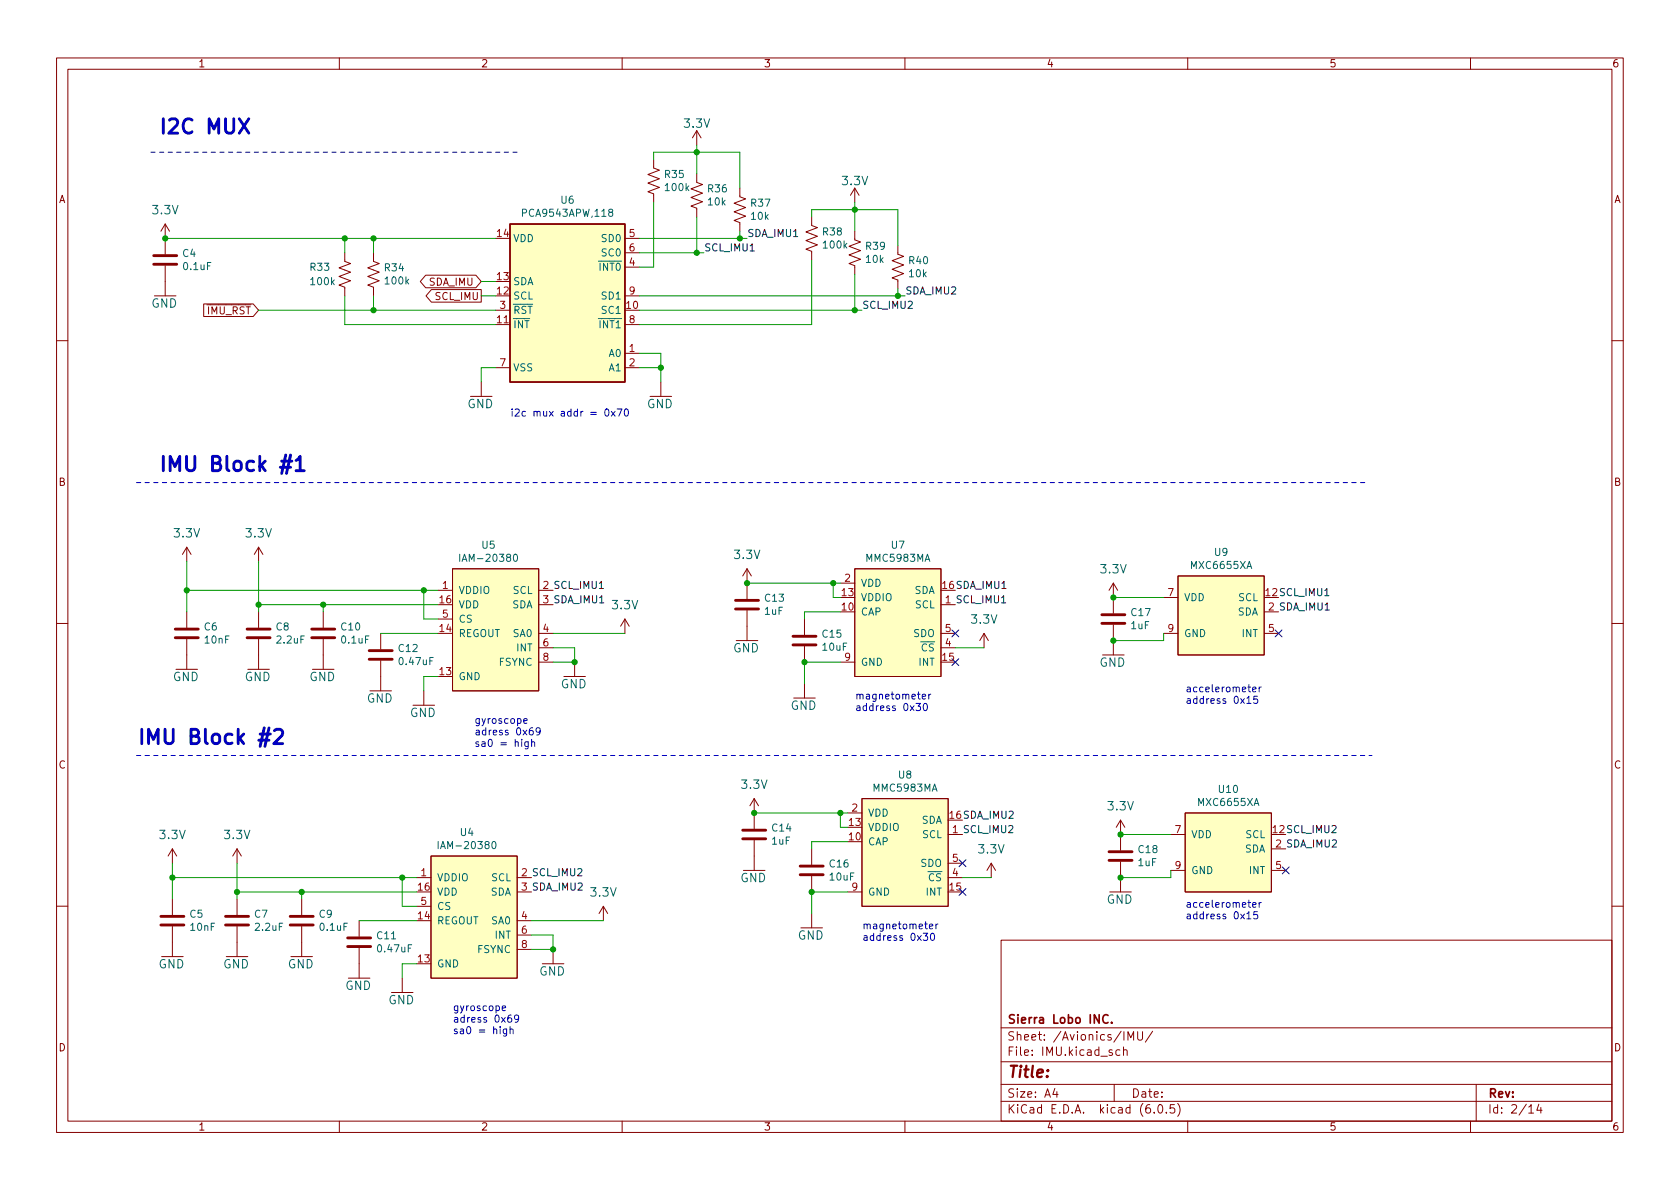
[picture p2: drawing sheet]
<svg xmlns="http://www.w3.org/2000/svg" width="297mm" height="210mm" viewBox="0 0 297 210" stroke-linecap="round" stroke-linejoin="round" font-family="sans-serif">
<g fill="none" stroke="#840000" stroke-width=".18">
<path d="M10 10.2h277v190.1h-277zM12 12.2h273v186.1h-273zM60 10.2v2M110 10.2v2M160 10.2v2M210 10.2v2M260 10.2v2M29.2 39.6v5.4M29.2 39.6l-.8 1.3M29.2 39.6l.8 1.3M115.6 28.2v1.5l1 .4-2 .8 2 .7-2 .8 2 .7-2 .8 1 .4v1.5M123.2 30.7v1.6l1 .3-2 .8 2 .8-2 .7 2 .8-2 .7 1 .4v1.5"/>
<path d="M123.2 23.1v2.5M123.2 23.1l-.8 1.3M123.2 23.1l.8 1.3M130.8 33.3v1.5l1 .4-2 .7 2 .8-2 .8 2 .7-2 .8 1 .4v1.5M143.5 38.3v1.6l1 .4-2 .7 2 .8-2 .7 2 .8-2 .8 1 .3v1.6M151.1 33.3l-.7 1.2M151.1 33.3l.8 1.2M151.1 33.3v2.5M27.3 52.3h3.8M29.2 47v5.3M36 53.7h8.8l.9 1.2-.9 1.1h-8.8zM61 44.7v1.5l1 .4-2.1 .8 2.1 .7-2.1 .8 2.1 .8-2.1 .7 1.1 .4v1.5"/>
<path d="M66 44.7v1.5l1.1 .4-2.1 .8 2.1 .7-2.1 .8 2.1 .8-2.1 .7 1 .4v1.5M75.3 48.7h8.8l1 1.1-1 1.1h-8.8l-1-1.1zM76.3 51.2h8.8v2.2h-8.8l-1-1.1zM87.6 57.4h2.6M87.6 54.9h2.6M110.5 52.3h2.5M110.5 57.4h2.5M110.5 47.2h2.5M110.5 42.2h2.5M110.5 44.7h2.5M151.1 40.9v1.5l1 .4-2 .8 2 .7-2 .8 2 .7-2 .8 1 .4v1.5M158.7 43.4v1.6l1.1 .3-2.1 .8 2.1 .8-2.1 .7 2.1 .8-2.1 .7 1 .4v1.5"/>
<path d="M10 60.2h2M83.2 70.1h3.8M85.1 67.6v2.5M87.6 65h2.6M110.5 62.5h2.5M110.5 65h2.5M114.9 70.1h3.8M116.8 67.6v2.5M285 60.2h2M33 96.8v2.5M33 96.8l-.7 1.2M33 96.8l.8 1.2"/>
<path d="M45.7 96.8v2.5M45.7 96.8l-.7 1.2M45.7 96.8l.8 1.2M10 110.2h2M31.1 118.4h3.8M33 108.2v2.8M33 113v5.4M43.8 118.4h3.8M45.7 108.2v2.8M45.7 113v5.4M55.2 118.4h3.9M57.1 108.2v2.8"/>
<path d="M57.1 113v5.4M67.3 112v2.8M67.3 116.8v5.4M77.5 104.4h2.5M77.5 109.5h2.5M80 100.6h15.2v21.6h-15.2zM95.2 104.4h2.6M95.2 106.9h2.6M95.2 112h2.6M95.2 114.5h2.6M95.2 117.1h2.6M99.7 119.6h3.8"/>
<path d="M101.6 117.1v2.5M110.5 109.5l-.8 1.2M110.5 109.5l.8 1.2M110.5 109.5v2.5M130.2 113.3h3.8M132.1 100.6l-.8 1.2M132.1 100.6l.7 1.2M132.1 100.6v5.3M132.1 107.9v5.4M142.2 109.5v2.8M142.2 114.3v2.8M148.6 117.1h2.5"/>
<path d="M148.6 103.1h2.5M151.1 100.6h15.3v19h-15.3zM166.4 106.9h2.5M166.4 112h2.5M166.4 114.5h2.5M174 112l-.8 1.3M174 112l.8 1.3M174 112v2.5M194.9 115.8h3.9M196.8 103.1v5.4M196.8 110.5v5.3M196.8 103.1l-.7 1.3"/>
<path d="M196.8 103.1l.8 1.3M205.7 112h2.6M205.7 105.7h2.6M208.3 101.8h15.2v14h-15.2zM223.5 112h2.6M223.5 108.2h2.6M285 110.2h2M65.4 122.2h3.8M73 124.7h3.8M74.9 122.2v2.5M140.3 123.4h3.8M142.2 120.9v2.5"/>
<path d="M30.5 150.1l-.8 1.3M30.5 150.1l.7 1.3M30.5 150.1v2.5M30.5 159v2.8M41.9 150.1l-.8 1.3M41.9 150.1l.8 1.3M41.9 150.1v2.5M41.9 159v2.8M53.3 159v2.8M73.7 155.2h2.5M76.2 151.4h15.2v21.6h-15.2zM91.4 155.2h2.6"/>
<path d="M91.4 157.7h2.6M131.4 153.9h3.9M133.3 141.2l-.7 1.3M133.3 141.2l.8 1.3M133.3 141.2v5.4M133.3 148.6v5.3M143.5 150.1v2.8M143.5 154.9v2.8M149.9 157.7h2.5M149.9 143.8h2.5M152.4 141.2h15.2v19.1h-15.2zM167.6 155.2h2.6"/>
<path d="M167.6 147.6h2.6M167.6 152.6h2.6M175.3 152.6l-.8 1.3M175.3 152.6l.7 1.3M175.3 152.6v2.6M196.2 157.7h3.8M198.1 145v5.4M198.1 152.4v5.3M198.1 145l-.7 1.3M198.1 145l.8 1.3M207 147.6h2.5M207 153.9h2.5"/>
<path d="M209.5 143.8h15.3v13.9h-15.3zM224.8 150.1h2.5M224.8 153.9h2.5M10 160.2h2M28.6 169.2h3.8M30.5 163.8v5.4M40 169.2h3.8M41.9 163.8v5.4M51.4 169.2h3.8M53.3 163.8v5.4M61.6 173h3.8M63.5 162.8v2.8"/>
<path d="M63.5 167.6v5.4M69.2 175.5h3.8M71.1 173v2.5M73.7 160.3h2.5M91.4 162.8h2.6M91.4 165.3h2.6M91.4 167.9h2.6M95.9 170.4h3.8M97.8 167.9v2.5M106.7 160.3l-.8 1.2M106.7 160.3l.7 1.2M106.7 160.3v2.5"/>
<path d="M141.6 164.1h3.8M143.5 161.5v2.6M177 166.3h108v32h-108zM285 160.2h2M60 198.3v2M110 198.3v2M160 198.3v2M177 194.8h108M177 191.8h108M177 187.8h108M177 181.8h108M186.5 192.5l-.4 1h1"/>
<path d="M186.9 193v1M197 191.8v3M198 185.7l-.4-.1-.3 .3v.4l.1 .3h.6M198.6 185.8l.3-.2 .3 .1 .1 .9M198.6 185.1v1.5M199.4 183.9v-1.5l.5 1.1 .5-1.1v1.5M201.1 182.4v1.2l.3 .3h.5l.1-.3v-1.2M203.8 182.4l-1.3 1.9M204.1 196.7v.1M204.9 195.4l.2-.1a.81 .81 0 0 1 .6 .7 .81 .81 0 0 1-.3 .8h-.2a.81 .81 0 0 1-.6-.6 .81 .81 0 0 1 .3-.8zM206.2 196.7v.1M207.6 195.3h-.7v.7l.2-.1 .5 .1 .1 .2-.1 .5-.2 .1-.5-.1"/>
<path d="M208.2 195.1a1.72 1.72 0 0 1 0 2.3M210 198.3v2M260 198.3v2M261 191.8v6.5M270.3 195.8l.4-.5v1.5M270.3 196.8h.9M272.1 195.3l-.4 1h.9M272.4 195.8v1"/>
</g>
<path d="M195.9 179.6a.6 .6 0 0 0-.7 0 .6 .6 0 0 0-.2 .7 .56 .56 0 0 0 .3 .6 .56 .56 0 0 0 .6-.1M196.6 180.8v.1" fill="none" stroke="#840000" stroke-width=".3"/>
<g fill="none" stroke="#840000" stroke-width=".51">
<path d="M27.2 46.7h4M27.2 45.2h4M31 112.8h4.1M31 111.2h4.1M43.7 112.8h4.1M43.7 111.2h4.1M55.1 112.8h4.1M55.1 111.2h4.1M65.3 116.6h4M65.3 115.1h4M130 107.7h4.1M130 106.2h4.1"/>
<path d="M140.2 114h4.1M140.2 112.5h4.1M194.8 110.2h4.1M194.8 108.7h4.1M131.3 148.3h4.1M131.3 146.8h4.1M141.5 154.7h4M141.5 153.2h4M196.1 152.1h4.1M196.1 150.6h4.1M28.4 163.6h4.1M28.4 162h4.1"/>
<path d="M39.9 163.6h4M39.9 162h4M51.3 163.6h4.1M51.3 162h4.1M61.5 167.4h4M61.5 165.9h4"/>
</g>
<g fill="#ffffc2" stroke="#ffffc2" stroke-width=".18">
<path d="M76.2 151.4h15.2v21.6h-15.2z"/>
<path d="M152.4 141.2h15.2v19.1h-15.2z"/>
<path d="M80 100.6h15.2v21.6h-15.2z"/>
<path d="M209.5 143.8h15.3v13.9h-15.3z"/>
<path d="M208.3 101.8h15.2v14h-15.2z"/>
<path d="M151.1 100.6h15.3v19h-15.3z"/>
<path d="M90.2 39.6h20.3v28h-20.3z"/>
</g>
<path d="M107.9 37.5l-.3-.2 .1-.2 .2-.1 .3 .1 .1 .1v.2l-.6 .2-.1 .2 .1 .3 .2 .2h.2l.2-.3v-.3l-.2-.2M81.3 98v1.3M90.9 98.1l.2-.1a.68 .68 0 0 1 .4 .6 .68 .68 0 0 1-.4 .7l-.2-.1-.1-.4zM77.5 148.8v1.3M87.1 148.9l.2-.1a.68 .68 0 0 1 .4 .6 .68 .68 0 0 1-.4 .7l-.2-.1-.1-.4z" fill="none" stroke="#006464" stroke-width=".18"/>
<path d="M90.2 39.6h20.3v28h-20.3z" fill="none" stroke="#840000" stroke-width=".25"/>
<path d="M42.3 21l1.7 2.5M44 21l-1.7 2.5M49.6 82.6h1.8M49.8 81.5h1.8M51.4 80.5l-.8 3.2M52.3 81.4l.8-.7v2.5M52.3 83.2h1.5M45.7 130.9h1.9M46 129.8h1.8M47.6 128.7l-.8 3.3M48.5 129.2l.4-.2h.6a.69 .69 0 0 1 .4 1l-1.5 1.5h1.6" fill="none" stroke="#0000c2" stroke-width=".51"/>
<g fill="none" stroke="#0000c2" stroke-width=".18">
<path d="M107.1 72.4l.1-.1a.68 .68 0 0 1 .5 .7 .68 .68 0 0 1-.5 .6l-.1-.1-.2-.4zM108.1 72.7l.7 .9M108.8 72.7l-.7 .9M109.1 72.3h.9l-.6 1.3M110.5 72.4l.2-.1a.68 .68 0 0 1 .4 .7 .68 .68 0 0 1-.4 .6l-.2-.1-.1-.4zM92.6 127.5l.6-.1-.1-.3h-.3l-.2 .2 .1 .6h.4M93.4 131.2v1l-.3 .2h-.3M93.4 131.2h-.4l-.2 .2 .1 .5h.5M94 131.3l.2-.1h.3v.8M94 130.7v1.3M94.2 128.7l-.4 .1a.86 .86 0 0 0 0 1.2l.4-.2 .1-.4-.2-.2h-.3l-.2 .2M95.5 129.2l-.2 .3h-.3l-.2-.3 .1-.4 .4-.1 .1 .1a.84 .84 0 0 1-.3 1.2h-.2"/>
<path d="M162 124.4h.8l-.5 .5 .4 .1v.5l-.2 .2-.5-.2M163.1 123.2l.6-.1-.1-.3h-.4l-.1 .1v.7h.5M163.4 124.5l.1-.1a.68 .68 0 0 1 .5 .6 .68 .68 0 0 1-.5 .7l-.1-.2-.2-.3zM164.2 122.8v.8M164.6 122.8l-.4 .2M220.5 123.5l.3-.4v1.3M220.5 124.4h.7M221.5 121.9l.6-.1-.1-.2-.3-.1-.2 .2v.6h.5M222.3 123.1h-.6v.6l.1-.1 .5 .1 .1 .1-.1 .5-.2 .1-.4-.1M222.6 121.5v.8M223 121.5l-.4 .2M222.6 159.6v.8"/>
<path d="M223 159.6l-.4 .2M88.8 178.3l.6-.1-.1-.3h-.3l-.2 .2 .1 .6h.4M90.4 179.5l-.4 .1a.86 .86 0 0 0 0 1.2l.4-.2 .1-.4-.3-.2h-.2l-.2 .2M163.2 165h.8l-.4 .5 .4 .1v.6l-.2 .1-.6-.1M164.3 163.8l.6-.1v-.2l-.4-.1-.2 .2 .1 .6h.5M164.6 165.1l.2-.1a.68 .68 0 0 1 .5 .7 .68 .68 0 0 1-.5 .6l-.2-.1-.1-.4zM165.5 163.4v.9M165.8 163.4l-.3 .2M220.5 161.6l.3-.4v1.3M220.5 162.5h.7M221.5 160l.6-.1-.1-.2-.3-.1-.2 .2v.6h.5M222.3 161.2h-.6v.6l.1-.1 .5 .1 .1 .1-.1 .5-.2 .1-.4-.1"/>
<path d="M89.6 182v1l-.3 .2h-.3M89.6 182h-.4l-.2 .2 .1 .5h.5M90.2 182.1l.2-.1h.3v.8M90.2 181.5v1.3M91.7 180l-.2 .3h-.3l-.2-.3 .1-.4 .4-.1 .1 .1a.84 .84 0 0 1-.3 1.2h-.2"/>
</g>
<path d="M26.7 26.9h64.7M24.1 85.3h217.2M24.1 133.6h218.5" fill="none" stroke="#0000c2" stroke-width=".18" stroke-dasharray=".8 .8"/>
<g fill="none" stroke="#009600" stroke-width=".18">
<path d="M115.6 35.8v11.4h-2.6M115.6 28.2v-1.3h15.2v6.4M123.2 25.6v5.1M123.2 38.3v6.4M143.5 38.3v-1.2h15.2v6.3M151.1 35.8v5.1M29.2 42.2h58.4M45.7 54.9h41.9M61 42.2v2.5M61 52.3v5.1h26.6M66 42.2v2.5M66 52.3v2.6"/>
<path d="M85.1 49.8h2.5M85.1 52.3h2.5M113 42.2h19.1M113 54.9h39.4M113 44.7h11.5M113 52.3h47M130.8 40.9v1.3M143.5 46v11.4h-30.5M151.1 48.5v6.4M158.7 51v1.3M87.6 65h-2.5v2.6M113 62.5h3.8v5.1"/>
<path d="M113 65h3.8M33 99.3v8.9M45.7 99.3v8.9M33 104.4h44.5M45.7 106.9h31.8M57.1 106.9v1.3M67.3 112h10.2M74.9 104.4v5.1h2.6M77.5 119.6h-2.6v2.6M97.8 112h12.7M97.8 114.5h3.8v2.6h-3.8M132.1 103.1h16.5"/>
<path d="M147.3 103.1v2.6h1.3M148.6 108.2h-6.4v1.3M148.6 117.1h-6.4v3.8M168.9 114.5h5.1M196.8 105.7h8.9M205.7 112v1.3h-8.9M30.5 155.2h43.2M30.5 152.6v6.4M41.9 157.7h31.8M41.9 152.6v6.4M53.3 157.7v1.3M71.1 155.2v5.1h2.6"/>
<path d="M133.3 143.8h16.6M148.6 143.8v2.5h1.3M149.9 148.8h-6.4v1.3M149.9 157.7h-6.4v3.8M170.2 155.2h5.1M198.1 147.6h8.9M207 153.9v1.3h-8.9M63.5 162.8h10.2M73.7 170.4h-2.6v2.6M94 165.3h3.8v2.6h-3.8M94 162.8h12.7"/>
</g>
<path d="M168.3 111.4l1.2 1.2M168.3 116.5l1.2 1.2M169.5 111.4l-1.2 1.2M169.5 116.5l-1.2 1.2M225.5 111.4l1.2 1.2M226.7 111.4l-1.2 1.2M169.6 152l1.2 1.3M169.6 157.1l1.2 1.2M170.8 152l-1.2 1.3M170.8 157.1l-1.2 1.2M226.7 153.3l1.2 1.2M227.9 153.3l-1.2 1.2" fill="none" stroke="#000084" stroke-width=".18"/>
<g fill="#009600" stroke="#009600" stroke-width=".18">
<circle cx="151.1" cy="54.9" r=".46"/>
<circle cx="116.8" cy="65" r=".46"/>
<circle cx="130.8" cy="42.2" r=".46"/>
<circle cx="151.1" cy="37.1" r=".46"/>
<circle cx="123.2" cy="26.9" r=".46"/>
<circle cx="158.7" cy="52.3" r=".46"/>
<circle cx="196.8" cy="113.3" r=".46"/>
<circle cx="196.8" cy="105.7" r=".46"/>
<circle cx="198.1" cy="155.2" r=".46"/>
<circle cx="198.1" cy="147.6" r=".46"/>
<circle cx="33" cy="104.4" r=".46"/>
<circle cx="45.7" cy="106.9" r=".46"/>
<circle cx="101.6" cy="117.1" r=".46"/>
<circle cx="74.9" cy="104.4" r=".46"/>
<circle cx="57.1" cy="106.9" r=".46"/>
<circle cx="66" cy="54.9" r=".46"/>
<circle cx="29.2" cy="42.2" r=".46"/>
<circle cx="97.8" cy="167.9" r=".46"/>
<circle cx="133.3" cy="143.8" r=".46"/>
<circle cx="143.5" cy="157.7" r=".46"/>
<circle cx="123.2" cy="44.7" r=".46"/>
<circle cx="66" cy="42.2" r=".46"/>
<circle cx="61" cy="42.2" r=".46"/>
<circle cx="41.9" cy="157.7" r=".46"/>
<circle cx="71.1" cy="155.2" r=".46"/>
<circle cx="53.3" cy="157.7" r=".46"/>
<circle cx="30.5" cy="155.2" r=".46"/>
<circle cx="132.1" cy="103.1" r=".46"/>
<circle cx="147.3" cy="103.1" r=".46"/>
<circle cx="142.2" cy="117.1" r=".46"/>
<circle cx="148.6" cy="143.8" r=".46"/>
</g>
<g font-size="3.5" fill="#0000c2">
<text x="27.9" y="23.7">I2C MUX</text>
<text x="27.9" y="83.4">IMU Block #1</text>
<text x="24.1" y="131.6">IMU Block #2</text>
</g>
<text font-size="2.8" fill="#840000" x="178" y="190.6">Title:</text>
<g font-size="2.1" fill="#006464">
<text x="121" y="22.6">3.3V</text>
<text x="149" y="32.7">3.3V</text>
<text x="27" y="37.9">3.3V</text>
<text x="26.7" y="54.4">GND</text>
<text x="82.6" y="72.2">GND</text>
<text x="114.4" y="72.2">GND</text>
<text x="30.9" y="95">3.3V</text>
<text x="43.6" y="95">3.3V</text>
<text x="129.9" y="98.9">3.3V</text>
<text x="194.7" y="101.4">3.3V</text>
<text x="108.3" y="107.7">3.3V</text>
<text x="171.8" y="110.3">3.3V</text>
<text x="129.6" y="115.4">GND</text>
<text x="194.4" y="117.9">GND</text>
<text x="30.5" y="120.4">GND</text>
<text x="43.2" y="120.4">GND</text>
<text x="54.7" y="120.4">GND</text>
<text x="64.8" y="124.3">GND</text>
<text x="99.1" y="121.7">GND</text>
<text x="139.8" y="125.5">GND</text>
<text x="72.4" y="126.8">GND</text>
<text x="131.2" y="139.5">3.3V</text>
<text x="196" y="143.3">3.3V</text>
<text x="28.3" y="148.4">3.3V</text>
<text x="39.7" y="148.4">3.3V</text>
<text x="173.1" y="150.9">3.3V</text>
<text x="104.5" y="158.5">3.3V</text>
<text x="130.9" y="156">GND</text>
<text x="195.6" y="159.8">GND</text>
<text x="141" y="166.2">GND</text>
<text x="28" y="171.2">GND</text>
<text x="39.4" y="171.2">GND</text>
<text x="50.9" y="171.2">GND</text>
<text x="95.3" y="172.5">GND</text>
<text x="61" y="175.1">GND</text>
<text x="68.6" y="177.6">GND</text>
</g>
<g font-size="2.1" fill="#840000">
<text x="178" y="184">Sheet: /Avionics/IMU/</text>
<text x="178" y="181">Sierra Lobo INC.</text>
<text x="178" y="186.7">File: IMU.kicad_sch</text>
<text x="178" y="196.9">KiCad E.D.A. kicad (6.0.5)</text>
<text x="178" y="194.1">Size: A4</text>
<text x="200" y="194.1">Date:</text>
<text x="263" y="194.1">Rev:</text>
<text x="263" y="196.9">Id: 2/14</text>
</g>
<g font-size="1.8" fill="#840000">
<text x="35" y="11.9">1</text>
<text x="85" y="11.9">2</text>
<text x="135" y="11.9">3</text>
<text x="185" y="11.9">4</text>
<text x="235" y="11.9">5</text>
<text x="285" y="11.9">6</text>
<text x="10.3" y="35.9">A</text>
<text x="285.3" y="35.9">A</text>
<text x="75.9" y="50.5">SDA_IMU</text>
<text x="77" y="53">SCL_IMU</text>
<text x="35.3" y="55.6">~{IMU_RST}</text>
<text x="10.3" y="85.9">B</text>
<text x="285.3" y="85.9">B</text>
<text x="10.3" y="135.9">C</text>
<text x="285.3" y="135.9">C</text>
<text x="10.3" y="185.9">D</text>
<text x="285.3" y="185.9">D</text>
<text x="35" y="199.9">1</text>
<text x="85" y="199.9">2</text>
<text x="135" y="199.9">3</text>
<text x="185" y="199.9">4</text>
<text x="235" y="199.9">5</text>
<text x="285" y="199.9">6</text>
</g>
<g font-size="1.8" fill="#006464">
<text x="117.6" y="31.5">R35</text>
<text x="117.7" y="33.8">100k</text>
<text x="125.2" y="34">R36</text>
<text x="92.7" y="38.3">PCA9543APW,118</text>
<text x="99.2" y="36">U6</text>
<text x="125.2" y="36.3">10k</text>
<text x="132.8" y="36.5">R37</text>
<text x="132.9" y="38.9">10k</text>
<text x="145.5" y="41.6">R38</text>
<text x="32.3" y="45.4">C4</text>
<text x="32.5" y="47.7">0.1uF</text>
<text x="54.9" y="47.9">R33</text>
<text x="68.1" y="48">R34</text>
<text x="90.7" y="42.8">VDD</text>
<text x="104.8" y="47.9">~{INT0}</text>
<text x="106.5" y="42.8">SD0</text>
<text x="106.5" y="45.3">SC0</text>
<text x="145.7" y="43.9">100k</text>
<text x="153.2" y="44.2">R39</text>
<text x="153.2" y="46.5">10k</text>
<text x="160.8" y="46.7">R40</text>
<text x="55.1" y="50.4">100k</text>
<text x="68.2" y="50.3">100k</text>
<text x="90.7" y="53">SCL</text>
<text x="90.7" y="50.4">SDA</text>
<text x="106.5" y="53">SD1</text>
<text x="160.8" y="49">10k</text>
<text x="90.7" y="58">~{INT}</text>
<text x="90.7" y="55.5">~{RST}</text>
<text x="104.8" y="58">~{INT1}</text>
<text x="106.5" y="55.5">SC1</text>
<text x="90.7" y="65.7">VSS</text>
<text x="107.7" y="63.1">A0</text>
<text x="107.7" y="65.7">A1</text>
<text x="82" y="99.3">IAM-20380</text>
<text x="85.2" y="97">U5</text>
<text x="153.3" y="99.3">MMC5983MA</text>
<text x="157.6" y="97">U7</text>
<text x="210.7" y="100.6">MXC6655XA</text>
<text x="214.8" y="98.3">U9</text>
<text x="81" y="105">VDDIO</text>
<text x="81" y="107.6">VDD</text>
<text x="90.5" y="107.6">SDA</text>
<text x="90.7" y="105">SCL</text>
<text x="135.3" y="106.4">C13</text>
<text x="152.1" y="106.3">VDDIO</text>
<text x="152.1" y="103.8">VDD</text>
<text x="161.6" y="105">SDA</text>
<text x="161.8" y="107.6">SCL</text>
<text x="209.3" y="106.3">VDD</text>
<text x="219" y="106.3">SCL</text>
<text x="36.1" y="111.5">C6</text>
<text x="36.3" y="113.8">10nF</text>
<text x="48.8" y="111.5">C8</text>
<text x="49" y="113.8">2.2uF</text>
<text x="60.4" y="111.5">C10</text>
<text x="60.5" y="113.8">0.1uF</text>
<text x="81" y="112.6">REGOUT</text>
<text x="81" y="110.1">CS</text>
<text x="90.8" y="112.6">SA0</text>
<text x="135.2" y="108.7">1uF</text>
<text x="145.5" y="112.7">C15</text>
<text x="152.1" y="108.8">CAP</text>
<text x="161.5" y="112.6">SDO</text>
<text x="200" y="111.2">1uF</text>
<text x="200.1" y="108.9">C17</text>
<text x="209.3" y="112.6">GND</text>
<text x="218.8" y="108.8">SDA</text>
<text x="219.7" y="112.6">INT</text>
<text x="70.5" y="115.3">C12</text>
<text x="70.7" y="117.6">0.47uF</text>
<text x="88.2" y="117.7">FSYNC</text>
<text x="91.4" y="115.2">INT</text>
<text x="145.5" y="115.1">10uF</text>
<text x="152.1" y="117.7">GND</text>
<text x="161.5" y="115.2">~{CS}</text>
<text x="162.5" y="117.7">INT</text>
<text x="81" y="120.3">GND</text>
<text x="158.9" y="137.7">U8</text>
<text x="154.6" y="140">MMC5983MA</text>
<text x="212" y="142.5">MXC6655XA</text>
<text x="215.5" y="140.2">U10</text>
<text x="81.4" y="147.8">U4</text>
<text x="136.5" y="149.3">1uF</text>
<text x="136.6" y="147">C14</text>
<text x="153.4" y="149.5">CAP</text>
<text x="153.4" y="146.9">VDDIO</text>
<text x="153.4" y="144.4">VDD</text>
<text x="162.9" y="145.7">SDA</text>
<text x="163.1" y="148.2">SCL</text>
<text x="210.6" y="148.2">VDD</text>
<text x="220.2" y="148.2">SCL</text>
<text x="77.2" y="155.8">VDDIO</text>
<text x="78.2" y="150.1">IAM-20380</text>
<text x="86.9" y="155.8">SCL</text>
<text x="146.7" y="153.4">C16</text>
<text x="146.8" y="155.7">10uF</text>
<text x="162.8" y="155.8">~{CS}</text>
<text x="162.8" y="153.3">SDO</text>
<text x="201.3" y="153.2">1uF</text>
<text x="201.3" y="150.8">C18</text>
<text x="210.6" y="154.6">GND</text>
<text x="220" y="150.7">SDA</text>
<text x="220.9" y="154.6">INT</text>
<text x="77.2" y="158.4">VDD</text>
<text x="77.2" y="160.9">CS</text>
<text x="86.7" y="158.4">SDA</text>
<text x="153.4" y="158.4">GND</text>
<text x="163.8" y="158.4">INT</text>
<text x="33.6" y="162.3">C5</text>
<text x="33.7" y="164.6">10nF</text>
<text x="45" y="162.3">C7</text>
<text x="45.2" y="164.6">2.2uF</text>
<text x="56.4" y="162.3">C9</text>
<text x="56.7" y="164.6">0.1uF</text>
<text x="66.7" y="166.1">C11</text>
<text x="77.2" y="163.4">REGOUT</text>
<text x="87" y="163.4">SA0</text>
<text x="87.6" y="166">INT</text>
<text x="66.9" y="168.4">0.47uF</text>
<text x="77.2" y="171.1">GND</text>
<text x="84.4" y="168.5">FSYNC</text>
</g>
<g font-size="1.8" fill="#a90000">
<text x="87.9" y="41.9">14</text>
<text x="111.3" y="41.9">5</text>
<text x="111.3" y="47">4</text>
<text x="111.3" y="44.4">6</text>
<text x="87.9" y="52.1">12</text>
<text x="87.9" y="49.5">13</text>
<text x="111.3" y="52.1">9</text>
<text x="87.9" y="57.1">11</text>
<text x="88.4" y="54.6">3</text>
<text x="110.8" y="54.6">10</text>
<text x="111.3" y="57.1">8</text>
<text x="88.4" y="64.8">7</text>
<text x="111.3" y="62.2">1</text>
<text x="111.3" y="64.8">2</text>
<text x="77.8" y="106.7">16</text>
<text x="78.2" y="104.1">1</text>
<text x="148.9" y="107.9">10</text>
<text x="148.9" y="105.4">13</text>
<text x="149.4" y="102.9">2</text>
<text x="206.5" y="105.4">7</text>
<text x="77.8" y="111.8">14</text>
<text x="78.2" y="109.2">5</text>
<text x="96" y="111.8">4</text>
<text x="167.1" y="111.8">5</text>
<text x="206.5" y="111.8">9</text>
<text x="224.3" y="111.8">5</text>
<text x="77.8" y="119.4">13</text>
<text x="96" y="114.3">6</text>
<text x="96" y="116.8">8</text>
<text x="149.4" y="116.8">9</text>
<text x="166.7" y="116.8">15</text>
<text x="167.1" y="114.3">4</text>
<text x="150.6" y="143.5">2</text>
<text x="150.1" y="148.6">10</text>
<text x="150.1" y="146">13</text>
<text x="207.8" y="147.3">7</text>
<text x="74.4" y="154.9">1</text>
<text x="168.4" y="154.9">4</text>
<text x="168.4" y="152.4">5</text>
<text x="207.8" y="153.7">9</text>
<text x="225.6" y="153.7">5</text>
<text x="73.9" y="157.5">16</text>
<text x="74.4" y="160">5</text>
<text x="150.6" y="157.5">9</text>
<text x="167.9" y="157.5">15</text>
<text x="73.9" y="162.6">14</text>
<text x="92.2" y="162.6">4</text>
<text x="92.2" y="165.1">6</text>
<text x="92.2" y="167.6">8</text>
<text x="73.9" y="170.2">13</text>
</g>
<g font-size="1.8" fill="#0f0f0f">
<text x="132.1" y="41.9">SDA_IMU1</text>
<text x="124.5" y="44.4">SCL_IMU1</text>
<text x="160" y="52.1">SDA_IMU2</text>
<text x="152.4" y="54.6">SCL_IMU2</text>
<text x="96" y="104.1">2 SCL_IMU1</text>
<text x="96" y="106.7">3 SDA_IMU1</text>
<text x="166.7" y="104.1">16SDA_IMU1</text>
<text x="167.1" y="106.7">1 SCL_IMU1</text>
<text x="223.8" y="105.4">12SCL_IMU1</text>
<text x="224.3" y="107.9">2 SDA_IMU1</text>
<text x="167.9" y="144.8">16SDA_IMU2</text>
<text x="168.4" y="147.3">1 SCL_IMU2</text>
<text x="225.1" y="147.3">12SCL_IMU2</text>
<text x="225.6" y="149.9">2 SDA_IMU2</text>
<text x="92.2" y="154.9">2 SCL_IMU2</text>
<text x="92.2" y="157.5">3 SDA_IMU2</text>
</g>
<g font-size="1.8" fill="#0000c2">
<text x="90.2" y="73.6">i2c mux addr = 0x70</text>
<text x="151.1" y="123.7">magnetometer</text>
<text x="151.1" y="125.7">address 0x30</text>
<text x="209.5" y="122.4">accelerometer</text>
<text x="209.5" y="124.4">address 0x15</text>
<text x="83.8" y="128">gyroscope</text>
<text x="83.8" y="130">adress 0x69</text>
<text x="83.8" y="132.1">sa0 = high</text>
<text x="209.5" y="160.5">accelerometer</text>
<text x="152.4" y="164.3">magnetometer</text>
<text x="152.4" y="166.4">address 0x30</text>
<text x="209.5" y="162.5">address 0x15</text>
<text x="80" y="178.8">gyroscope</text>
<text x="80" y="180.8">adress 0x69</text>
<text x="80" y="182.9">sa0 = high</text>
</g>
</svg>
